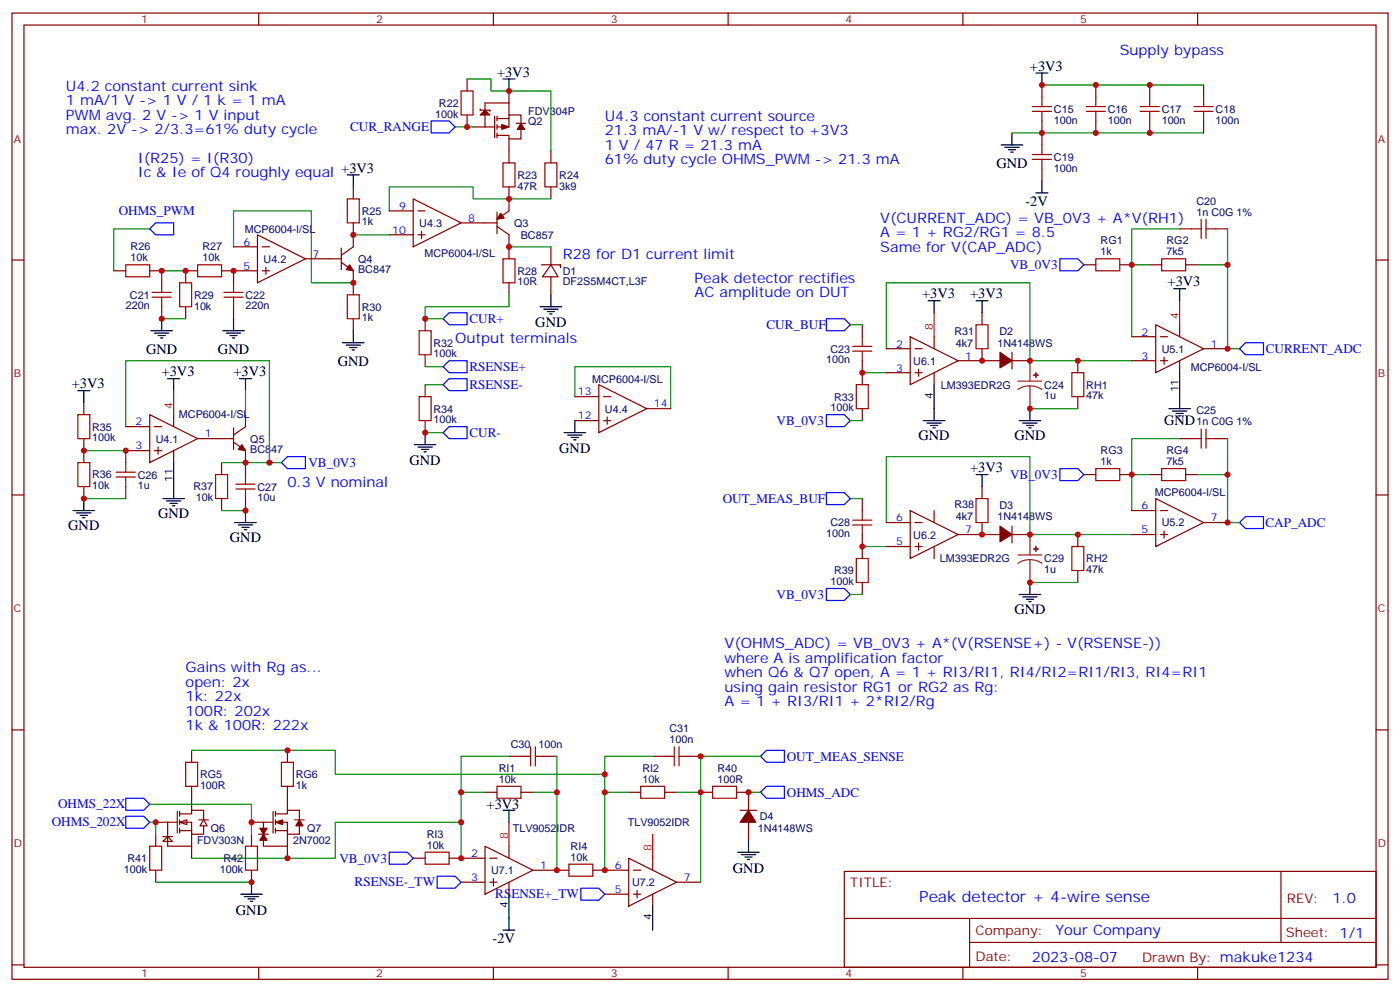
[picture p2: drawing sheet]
<svg xmlns="http://www.w3.org/2000/svg" width="412mm" height="292mm" viewBox="0 0 412 292" stroke-linecap="round" stroke-linejoin="round" font-family="sans-serif">
<g fill="none" stroke="#870000" stroke-width=".35">
<path d="M3.5 3.8h405.4v284.4h-405.4zM7.1 7.4h398.2v277.3h-398.2zM76.2 3.8v3.6M145.3 3.8v3.6M214.5 3.8v3.6M283.6 3.8v3.6M352.8 3.8v3.6M306.9 25v3.5M306.9 35.6v7.1M104.1 55v3.5M149.9 55v7.1l-3.5 2.4M149.9 44.4v3.5"/>
<path d="M306.9 49.7v3.5M3.5 76.5h3.6M33.5 79.7h3.5M44.1 79.7h3.5v3.5M54.7 79.7h3.5M65.3 79.7h3.5v3.5M97 76.2h3.5M100.5 77.2l3.6 2.5v7M100.5 73v6.3M104.1 65.6v7l-3.6 2.5M142.9 65.6h3.5M146.4 62.4v6.4"/>
<path d="M146.4 66.6l3.5 2.5v3.5M405.3 76.5h3.6M47.6 90.3v3.5M68.8 90.3v3.5M104.1 93.8v3.5M125.2 93.8v3.5M24.7 118.5v3.5M125.2 104.4v3.5M125.2 113.2v3.5M24.7 129.1v7M37 132.6v3.5M65.3 129.1h3.5"/>
<path d="M68.8 125.9v6.4M68.8 130.1l3.5 2.5v7.1M72.3 122v3.6l-3.5 2.4M125.2 123.8v3.5M3.5 145.7h3.6M24.7 143.2v3.5M37 143.2v3.5M72.3 146.7v3.5M254 146.7v3.5M254 157.3v3.5M289.3 153.8v3.5h5.3M289.3 143.2v3.5"/>
<path d="M298.1 157.3h5.3M298.1 154.8v5M317.5 157.3v3.5M405.3 145.7h3.6M317.5 167.9v3.5M3.5 214.8h3.6M405.3 214.8h3.6M56.4 220.8v3.5M56.4 231.4v3.5M84.7 220.8v3.5M84.7 231.4v3.5M142.9 233.2h3.5"/>
<path d="M149.9 222.6h3.6M153.5 233.2h3.5M160.5 222.6h3.5M185.2 233.2h3.5M192.3 222.6h3.5M195.8 233.2h3.5M202.8 222.6h3.6M206.4 233.2h3.5M217 233.2h3.5v5.2M218 238.4h5M121.7 252.6h3.5M132.3 252.6h10.6"/>
<path d="M135.8 259.6h7.1M142.9 249l14.1 7.1-14.1 7zM144.3 252.6h2.1M144.3 259.6h2.1M145.3 258.6v2.1M149.9 249v3.6M149.9 259.6v3.5M157 256.1h10.6M174.6 256.1h10.6M185.2 252.6l14.1 7-14.1 7.1zM186.6 256.1h2.1M192.3 252.6v3.5"/>
<path d="M199.3 259.6h7.1M220.5 242v5.3M248.7 256.4h156.6v28.3h-156.6zM377.3 256.5v20.8M178.2 263.1h7M186.6 263.1h2.1M187.7 262.1v2.1M192.3 263.1v3.6M248.7 270.3h156.5M285.6 277.3h119.6M285.6 270.3v14.1M3.5 284h3.6"/>
<path d="M76.2 284.7v3.5M145.3 284.7v3.5M214.5 284.7v3.5M283.6 284.7v3.5M352.8 284.7v3.5M405.3 284h3.6"/>
</g>
<g fill="none" stroke="#000" stroke-width=".35">
<path d="M148.2 23.2h3.5M149.9 23.2v3.6M298.1 39.1v3.6M305.2 21.5h3.5M306.9 21.5v3.5M102.3 51.5h3.5M104.1 51.5v3.5M294.9 42.7h6.4M296 43.4h4.2M297 44.1h2.2M297.7 44.8h.7M305.2 56.8h3.5"/>
<path d="M306.9 53.2v3.6M44.4 97.3h6.4M45.5 98h4.2M46.6 98.7h2.1M47.3 99.4h.7M47.6 93.8v3.5M65.6 97.3h6.4M66.7 98h4.2M67.7 98.7h2.1M68.4 99.4h.7M68.8 93.8v3.5M104.1 97.3v3.6"/>
<path d="M22.9 115h3.6M24.7 115v3.5M70.6 111.4h3.5M72.3 111.4v3.6M100.9 100.9h6.3M102 101.6h4.2M103 102.3h2.1M103.7 103h.7M122.1 130.8h6.3M123.1 131.6h4.3M124.2 132.3h2.1M124.9 133h.7"/>
<path d="M125.2 127.3v3.5M272 123.8h6.3M273 124.5h4.3M274.1 125.2h2.1M274.8 125.9h.7M275.2 120.3v3.5M287.5 139.7h3.5M289.3 139.7v3.5M21.5 150.2h6.4M22.6 151h4.2M23.6 151.7h2.2M24.3 152.4h.7"/>
<path d="M24.7 146.7v3.5M69.1 153.8h6.4M70.2 154.5h4.2M71.3 155.2h2.1M72 155.9h.7M72.3 150.2v3.6M300.2 174.9h6.4M301.3 175.6h4.2M302.3 176.4h2.1M303 177.1h.7M303.4 171.4v3.5M148.2 238.4h3.5"/>
<path d="M149.9 238.4v3.6M217.3 250.8h6.4M218.4 251.5h4.2M219.4 252.2h2.1M220.1 252.9h.7M220.5 247.3v3.5M148.2 273.7h3.5M149.9 263.1v10.6M192.3 266.7v7"/>
</g>
<path d="M44.1 67.3l1.8-1.7h5.3v3.5h-5.3zM82.9 136.1l1.8-1.7h5.3v3.5h-5.3zM243.4 173.2h5.3l1.8 1.7-1.8 1.8h-5.3zM37 234.9h5.3l1.8 1.8-1.8 1.7h-5.3zM224 233.2l1.8-1.8h5.3v3.5h-5.3zM37 240.2h5.3l1.8 1.8-1.8 1.7h-5.3zM114.7 250.8h5.2l1.8 1.8-1.8 1.7h-5.2zM128.8 257.8h5.3l1.7 1.8-1.7 1.8h-5.3zM171.1 261.4h5.3l1.8 1.7-1.8 1.8h-5.3z" fill="none" stroke="#00f" stroke-width=".35"/>
<g fill="none" stroke="#a10000" stroke-width=".35">
<path d="M304.1 31.4h5.6M304.1 32.8h5.6M306.9 28.5v2.9M306.9 32.8v2.8M102.3 58.5h3.5v7.1h-3.5zM148.2 47.9h3.5v7.1h-3.5zM304.1 45.5h5.6M304.1 46.9h5.6M306.9 42.7v2.8M306.9 46.9v2.8M37 77.9h7.1v3.6h-7.1zM58.2 77.9h7.1v3.6h-7.1z"/>
<path d="M44.8 87.5h5.6M44.8 86h5.6M47.6 83.2v2.8M47.6 87.5v2.8M66 87.5h5.6M66 86h5.6M68.8 83.2v2.8M68.8 87.5v2.8M102.3 86.7h3.5v7.1h-3.5zM123.5 97.3h3.5v7.1h-3.5zM123.5 116.7h3.5v7.1h-3.5zM22.9 136.1h3.6v7.1h-3.6z"/>
<path d="M22.9 122h3.6v7.1h-3.6zM34.2 139h5.7M37 136.1v2.9M72.3 139.7v2.8M34.2 140.4h5.7M37 140.4v2.8M69.5 143.9h5.6M69.5 142.5h5.6M72.3 143.9v2.8M251.2 153.1h5.6M251.2 154.5h5.6M254 150.2v2.9"/>
<path d="M254 154.5v2.8M287.5 146.7h3.5v7.1h-3.5zM315.7 160.8h3.6v7.1h-3.6zM156.3 219.7v5.7M157.7 219.7v5.7M198.6 219.7v5.7M200 219.7v5.7M54.7 224.3h3.5v7.1h-3.5zM82.9 224.3h3.5v7.1h-3.5zM146.4 231.4h7.1v3.5h-7.1zM153.5 222.6h2.8M157.7 222.6h2.8"/>
<path d="M188.7 231.4h7.1v3.5h-7.1zM195.8 222.6h2.8M200 222.6h2.8M209.9 231.4h7.1v3.5h-7.1zM125.2 250.8h7.1v3.5h-7.1zM167.6 254.3h7v3.5h-7z"/>
</g>
<g fill="none" stroke="#008700" stroke-width=".35">
<path d="M298.1 39.1h24.7M306.9 25h47.6M149.9 58.5h-10.6v-3.5h-24.6v7.1M44.1 67.3h-10.6v12.4M68.8 72.6v-10.5h22.9v21.1h12.4M104.1 69.1h10.6M125.2 107.9h5.3M125.2 113.2h5.3M24.7 132.6h12.3M37 125.6v-19.4h42.4v29.9M72.3 136.1h10.6M125.2 127.3h5.3"/>
<path d="M24.7 146.7h12.3M250.5 146.7h3.5M261.1 153.8v-19.4h42.3v22.9h30M254 160.8h7.1M303.4 171.4h14.1M142.9 233.2h-7.1v19.4M157 233.2h7v22.9M164 222.6v10.6M185.2 233.2h-7v22.9M206.4 222.6v10.6h-7.1M206.4 233.2v26.4M220.5 233.2h3.5"/>
</g>
<path d="M303.4 157.3v6M299.9 163.3h7M303.4 164.7l-1.9 .2-1.6 .9M303.4 164.7l1.8 .3 1.7 .8M303.4 164.7v6.7" fill="none" stroke="#8c2424" stroke-width=".35"/>
<g fill="#8c2424" stroke="#8c2424" stroke-width=".35">
<path d="M304.4 161.5l1.5 .1z"/>
<path d="M305.1 160.8l.1 1.4z"/>
</g>
<g fill="#870000" stroke="#870000" stroke-width=".35">
<path d="M294.6 154.8l3.5 2.5-3.5 2.1z"/>
<path d="M103 77.9l1.1 1.8-2.1-.4z"/>
<path d="M147.5 62.8l1 1.4-2.1 .3z"/>
<path d="M220.5 238.4l2.1 3.6h-4.6z"/>
<path d="M71.3 130.8l1 1.8-2.1-.3z"/>
</g>
<path d="M149.9 242v7M192.3 245.5v7.1" fill="none" stroke="#f00" stroke-width=".35"/>
<g fill="#fff" stroke="#870000" stroke-width=".35">
<path d="M52.9 242l2.1-.7v1.4z"/>
<path d="M60 241.3l1 1.7h-2.1z"/>
</g>
<g fill="none" stroke="#870000" stroke-width=".35">
<path d="M137.6 23.2v3.6M137.6 33.8v3.6M139.3 37.4h6.4M141.5 32.1v.3h2.8v.4M145.7 34.2v6.3M146.4 34.9h3.5M146.4 34.2v1.4M146.4 36.7v1.4M146.4 39.1v1.4M149.9 26.8v7M149.9 30.3h-7v7.1M152 36.3h2.9"/>
<path d="M153.5 38.1v2.8h-3.6v-1.1h-3.5M153.5 36.3v-2.5h-3.6v3.6h-3.5M322.8 25v3.5M322.8 35.6v3.5M338.7 25v3.5M338.7 35.6v3.5M354.5 25v3.5M354.5 35.6v3.5M121.7 58.5l14.1 7.1-14.1 7zM149.9 40.9v3.5M162.3 44.4v3.5M162.3 55v3.5"/>
<path d="M54.7 79.7v3.5M68.8 72.6h7M68.8 79.7h7M75.8 69.1l14.2 7.1-14.2 7zM77.3 72.6h2.1M77.3 79.7h2.1M78.3 78.6v2.2M90 76.2h7M114.7 62.1h7M114.7 69.1h7M123.1 62.1h2.1M123.1 69.1h2.1"/>
<path d="M124.2 68.1v2.1M135.8 65.6h7.1M149.9 72.6v3.6M159.5 77.9h5.6v.7v-.7M162.3 77.9l2.1 3.6h-4.6zM162.3 72.6v5.3M319.3 77.9h3.5M329.8 77.9h3.6M338.7 77.9h3.5M347.5 67.3h3.5M349.2 77.9h3.6M358.1 67.3h3.5"/>
<path d="M54.7 90.3v3.5M149.9 83.2v3.5M162.3 81.5v5.2M254 95.6v3.5M268.1 99.1l14.1 7.1-14.1 7zM275.2 99.1v3.5M289.3 92v3.6M333.4 99.1h7M340.4 95.6l14.1 7-14.1 7.1zM341.8 99.1h2.2M347.5 95.6v3.5M169.3 116.7h7.1"/>
<path d="M176.4 113.2l14.1 7.1-14.1 7zM177.8 116.7h2.1M254 106.2v7M261.1 109.7h7M261.1 102.6h7M269.5 109.7h2.1M269.5 102.6h2.1M270.6 108.6v2.1M275.2 109.7v3.5M282.2 106.2h12.4M289.3 102.6v3.6M298.1 106.2h5.3"/>
<path d="M298.1 103.7v4.9M317.5 106.2v3.5M317.5 116.7v3.6M333.4 106.2h7M341.8 106.2h2.2M342.9 105.1v2.1M347.5 106.2v3.5M354.5 102.6h7.1M37 125.6h7.1M37 132.6h7.1M44.1 122l14.1 7.1-14.1 7zM45.5 125.6h2.1"/>
<path d="M45.5 132.6h2.1M46.6 131.6v2.1M51.2 122v3.6M51.2 132.6v3.5M58.2 129.1h7.1M65.3 136.1v3.6M169.3 123.8h7.1M177.8 123.8h2.1M178.9 122.7v2.1M190.5 120.3h7.1M254 120.3v3.5M319.3 139.7h3.5"/>
<path d="M329.8 139.7h3.6M338.7 139.7h3.5M347.5 129.1h3.5M349.2 139.7h3.6M358.1 129.1h3.5M65.3 146.7v3.5M261.1 153.8h7M268.1 150.2l14.1 7.1-14.1 7.1zM269.5 153.8h2.1M270.6 159.8v2.1M275.2 150.2v3.6M282.2 157.3h7.1"/>
<path d="M333.4 157.3h7M333.4 150.2h7M340.4 146.7l14.1 7.1-14.1 7zM341.8 157.3h2.2M341.8 150.2h2.2M342.9 156.2v2.2M354.5 153.8h7.1M254 160.8v3.6M254 171.4v3.5M261.1 160.8h7M269.5 160.8h2.1M275.2 160.8v3.6"/>
<path d="M52.2 238.8v6.3M52.9 239.5h3.5v-1.1h3.6v2.9M52.9 238.8v1.4M56.4 234.9v3.5M80.4 238.8v6.3M81.1 239.5h3.6v-1.1h3.5v2.9M81.1 238.8v1.4M84.7 234.9v3.5M45.9 242h6.3M45.9 245.5v3.5M45.9 256.1v3.5M48 246.2h2.8"/>
<path d="M49.4 246.2l1.4 1.4h-2.8zM49.4 242v7h7M52.9 242h3.5v3.5h3.6v-2.5M52.9 244.4h3.5M52.9 241.3v1.4M52.9 243.7v1.4M56.4 245.5v7.1M58.6 241.3h2.8M74.1 242h3.5M74.1 245.5v3.5M74.1 256.1v3.5M76.2 245.5h2.8"/>
<path d="M80.4 242h-2.8v7h7.1v-3.5M81.1 242h3.6v3.5h3.5v-3.5M81.1 244.4h3.6M81.1 241.3v1.4M81.1 243.7v1.4M84.7 249v3.6M86.8 241.3h2.8"/>
</g>
<g fill="none" stroke="#008700" stroke-width=".35">
<path d="M134.1 37.4h5.2M137.6 23.2h7v3.6h17.7v17.6M322.8 39.1h31.7M149.9 58.5h12.4M47.6 79.7h7.1M149.9 72.6h12.4M338.7 77.9h-5.3v21.2M347.5 67.3h-14.1v10.6M352.8 77.9h8.8M361.6 67.3v35.3h3.5M47.6 93.8h7.1M149.9 86.7v3.6h-24.7v3.5h5.3"/>
<path d="M250.5 95.6h3.5M72.3 115v7M169.3 116.7v-8.8h28.3v12.4M254 109.7h7.1M261.1 102.6v-19.4h42.3v23h30M65.3 136.1h7M250.5 123.8h3.5M303.4 120.3h14.1M338.7 139.7h-5.3v10.5M347.5 129.1h-14.1v10.6M352.8 139.7h8.8v14.1h3.5M361.6 129.1v10.6"/>
<path d="M65.3 150.2h7M250.5 174.9h3.5M44.1 236.7h30v8.8M56.4 220.8h42.4v7.1h79.4v5.3M149.9 222.6h-14.1v10.6M192.3 222.6h-14.1v5.3M206.4 222.6h17.6M44.1 242h1.8v3.5M45.9 259.6h28.2M135.8 242h-37v10.6h-42.4"/>
</g>
<g fill="none" stroke="#a10000" stroke-width=".35">
<path d="M135.8 26.8h3.5v7h-3.5zM320 31.4h5.6M320 32.8h5.6M322.8 28.5v2.9M322.8 32.8v2.8M335.8 31.4h5.7M335.8 32.8h5.7M338.7 28.5v2.9M338.7 32.8v2.8M351.7 31.4h5.7M351.7 32.8h5.7M354.5 28.5v2.9"/>
<path d="M354.5 32.8v2.8M160.5 47.9h3.5v7.1h-3.5zM148.2 76.2h3.5v7h-3.5zM322.8 76.2h7v3.5h-7zM342.2 76.2h7v3.5h-7zM351 67.3h2.8M353.8 64.5v5.7M355.2 64.5v5.7M355.2 67.3h2.9M52.9 83.2h3.5v7.1h-3.5zM254 99.1v2.8M287.5 95.6h3.5v7h-3.5z"/>
<path d="M251.2 101.9h5.6M251.2 103.3h5.6M252.2 113.2h3.6v7.1h-3.6zM254 103.3v2.9M315.7 109.7h3.6v7h-3.6zM63.5 139.7h3.5v7h-3.5zM322.8 137.9h7v3.5h-7zM342.2 137.9h7v3.5h-7zM351 129.1h2.8M353.8 126.3v5.6M355.2 129.1h2.9M355.2 126.3v5.6"/>
<path d="M252.2 164.4h3.6v7h-3.6zM44.1 249h3.5v7.1h-3.5zM72.3 249h3.5v7.1h-3.5z"/>
</g>
<g fill="none" stroke="#000" stroke-width=".35">
<path d="M159.1 90.3h6.4M160.2 91h4.2M161.2 91.7h2.1M161.9 92.4h.7M162.3 86.7v3.6M273.4 88.5h3.5M275.2 88.5v3.5M287.5 88.5h3.5M289.3 88.5v3.5M345.7 85h3.5M347.5 85v3.5M49.4 111.4h3.5"/>
<path d="M51.2 111.4v3.6M275.2 113.2v7.1M347.5 109.7v10.6M51.2 136.1v10.6M166.2 127.3h6.3M167.2 128h4.2M168.3 128.7h2.1M169 129.4h.7M169.3 123.8v3.5M300.2 123.8h6.4M301.3 124.5h4.2M302.3 125.2h2.1"/>
<path d="M303 125.9h.7M303.4 120.3v3.5M344.3 120.3h6.4M345.4 121h4.2M346.4 121.7h2.1M347.1 122.4h.7M48 146.7h6.3M49 147.4h4.3M50.1 148.1h2.1M50.8 148.8h.7M74.1 259.6v3.5M70.9 263.1h6.4"/>
<path d="M72 263.8h4.2M73 264.5h2.1M73.7 265.3h.7"/>
</g>
<g fill="#870000" stroke="#870000" stroke-width=".35">
<path d="M147.8 36.7l2.1 .7-2.1 .7z"/>
<path d="M153.5 36.3l1 1.8h-2.1z"/>
<path d="M141.5 33.8l1.4-1.4 1.4 1.4z"/>
<path d="M81.1 242l2.2-.7v1.4z"/>
<path d="M88.2 241.3l1.1 1.7h-2.2z"/>
<path d="M77.6 245.5l1.1 1.8h-2.1z"/>
<path d="M76.6 243.7h2.1l-1.1 1.8z"/>
<path d="M294.6 103.7l3.5 2.5-3.5 2.1z"/>
</g>
<g fill="none" stroke="#00f" stroke-width=".35">
<path d="M127 35.6h5.3l1.8 1.8-1.8 1.7h-5.3zM312.2 76.2h5.3l1.8 1.7-1.8 1.8h-5.3zM130.5 93.8l1.8-1.8h5.3v3.6h-5.3zM243.4 93.8h5.3l1.8 1.8-1.8 1.7h-5.3zM130.5 113.2l1.8-1.8h5.3v3.6h-5.3zM130.5 107.9l1.8-1.7h5.3v3.5h-5.3zM365.1 102.6l1.8-1.7h5.3v3.5h-5.3zM130.5 127.3l1.8-1.7h5.3v3.5h-5.3zM243.4 122h5.3l1.8 1.8-1.8 1.8h-5.3zM312.2 137.9h5.3l1.8 1.8-1.8 1.7h-5.3zM243.4 145h5.3l1.8 1.7-1.8 1.8h-5.3zM365.1 153.8l1.8-1.8h5.3v3.5h-5.3z"/>
<path d="M224 222.6l1.8-1.8h5.3v3.5h-5.3z"/>
</g>
<path d="M299.9 112.1h7M303.4 113.6l-1.9 .2-1.6 .8M303.4 113.6l1.8 .2 1.7 .8M303.4 106.2v5.9M303.4 113.6v6.7" fill="none" stroke="#8c2424" stroke-width=".35"/>
<g fill="#8c2424" stroke="#8c2424" stroke-width=".35">
<path d="M304.4 110.4h1.5z"/>
<path d="M305.1 109.7l.1 1.4z"/>
</g>
<path d="M275.2 92v7.1M347.5 88.5v7.1M51.2 115v7" fill="none" stroke="#f00" stroke-width=".35"/>
<g fill="#c00">
<circle cx="303.4" cy="171.4" r=".88"/>
<circle cx="303.4" cy="157.3" r=".88"/>
<circle cx="125.2" cy="93.8" r=".88"/>
<circle cx="104.1" cy="69.1" r=".88"/>
<circle cx="104.1" cy="83.2" r=".88"/>
<circle cx="135.8" cy="252.6" r=".88"/>
<circle cx="164" cy="256.1" r=".88"/>
<circle cx="178.2" cy="256.1" r=".88"/>
<circle cx="306.9" cy="39.1" r=".88"/>
<circle cx="125.2" cy="127.3" r=".88"/>
<circle cx="206.4" cy="233.2" r=".88"/>
<circle cx="220.5" cy="233.2" r=".88"/>
<circle cx="306.9" cy="25" r=".88"/>
<circle cx="24.7" cy="132.6" r=".88"/>
<circle cx="24.7" cy="146.7" r=".88"/>
<circle cx="72.3" cy="136.1" r=".88"/>
<circle cx="79.4" cy="136.1" r=".88"/>
<circle cx="164" cy="233.2" r=".88"/>
<circle cx="47.6" cy="79.7" r=".88"/>
<circle cx="54.7" cy="79.7" r=".88"/>
<circle cx="47.6" cy="93.8" r=".88"/>
<circle cx="137.6" cy="37.4" r=".88"/>
<circle cx="317.5" cy="157.3" r=".88"/>
<circle cx="303.4" cy="120.3" r=".88"/>
<circle cx="303.4" cy="106.2" r=".88"/>
<circle cx="317.5" cy="106.2" r=".88"/>
<circle cx="72.3" cy="150.2" r=".88"/>
<circle cx="289.3" cy="106.2" r=".88"/>
<circle cx="289.3" cy="157.3" r=".88"/>
<circle cx="149.9" cy="26.8" r=".88"/>
<circle cx="149.9" cy="58.5" r=".88"/>
<circle cx="135.8" cy="242" r=".88"/>
<circle cx="74.1" cy="259.6" r=".88"/>
<circle cx="74.1" cy="242" r=".88"/>
<circle cx="45.9" cy="242" r=".88"/>
<circle cx="84.7" cy="252.6" r=".88"/>
<circle cx="84.7" cy="220.8" r=".88"/>
<circle cx="37" cy="132.6" r=".88"/>
<circle cx="68.8" cy="79.7" r=".88"/>
<circle cx="333.4" cy="139.7" r=".88"/>
<circle cx="361.6" cy="139.7" r=".88"/>
<circle cx="361.6" cy="77.9" r=".88"/>
<circle cx="178.2" cy="233.2" r=".88"/>
<circle cx="178.2" cy="227.9" r=".88"/>
<circle cx="206.4" cy="222.6" r=".88"/>
<circle cx="322.8" cy="25" r=".88"/>
<circle cx="322.8" cy="39.1" r=".88"/>
<circle cx="254" cy="109.7" r=".88"/>
<circle cx="254" cy="160.8" r=".88"/>
<circle cx="149.9" cy="72.6" r=".88"/>
<circle cx="135.8" cy="233.2" r=".88"/>
<circle cx="361.6" cy="102.6" r=".88"/>
<circle cx="361.6" cy="153.8" r=".88"/>
<circle cx="333.4" cy="77.9" r=".88"/>
<circle cx="338.7" cy="39.1" r=".88"/>
<circle cx="338.7" cy="25" r=".88"/>
</g>
<text font-size="4.6" fill="#00f" x="270.8" y="265.5">Peak detector + 4-wire sense</text>
<g font-size="4.2" fill="#00f">
<text x="329.8" y="16.2">Supply bypass</text>
<text x="19.4" y="26.8">U4.2 constant current sink</text>
<text x="19.4" y="31">1 mA/1 V -&gt; 1 V / 1 k = 1 mA</text>
<text x="19.4" y="35.2">PWM avg. 2 V -&gt; 1 V input</text>
<text x="178.2" y="35.6">U4.3 constant current source</text>
<text x="19.4" y="39.5">max. 2V -&gt; 2/3.3=61% duty cycle</text>
<text x="178.2" y="39.8">21.3 mA/-1 V w/ respect to +3V3</text>
<text x="40.6" y="47.9">I(R25) = I(R30)</text>
<text x="178.2" y="44.1">1 V / 47 R = 21.3 mA</text>
<text x="40.6" y="52.2">Ic &amp; Ie of Q4 roughly equal</text>
<text x="178.2" y="48.3">61% duty cycle OHMS_PWM -&gt; 21.3 mA</text>
<text x="259.3" y="65.6">V(CURRENT_ADC) = VB_0V3 + A*V(RH1)</text>
<text x="259.3" y="69.8">A = 1 + RG2/RG1 = 8.5</text>
<text x="165.8" y="76.2">R28 for D1 current limit</text>
<text x="259.3" y="74">Same for V(CAP_ADC)</text>
<text x="204.6" y="83.2">Peak detector rectifies</text>
<text x="204.6" y="87.5">AC amplitude on DUT</text>
<text x="134.1" y="100.9">Output terminals</text>
<text x="84.7" y="143.2">0.3 V nominal</text>
<text x="213.4" y="190.8">V(OHMS_ADC) = VB_0V3 + A*(V(RSENSE+) - V(RSENSE-))</text>
<text x="54.7" y="197.9">Gains with Rg as...</text>
<text x="213.4" y="195.1">where A is amplification factor</text>
<text x="54.7" y="202.1">open: 2x</text>
<text x="213.4" y="199.3">when Q6 &amp; Q7 open, A = 1 + RI3/RI1, RI4/RI2=RI1/RI3, RI4=RI1</text>
<text x="213.4" y="203.5">using gain resistor RG1 or RG2 as Rg:</text>
<text x="54.7" y="206.3">1k: 22x</text>
<text x="213.4" y="207.8">A = 1 + RI3/RI1 + 2*RI2/Rg</text>
<text x="54.7" y="210.6">100R: 202x</text>
<text x="54.7" y="214.8">1k &amp; 100R: 222x</text>
<text x="392.5" y="265.7">1.0</text>
<text x="310.9" y="275.3">Your Company</text>
<text x="304" y="283.1">2023-08-07</text>
</g>
<g font-size="4.2">
<text x="146.4" y="22.5">+3V3</text>
<text x="303.4" y="20.8">+3V3</text>
<text x="100.5" y="50.8">+3V3</text>
<text x="293.5" y="49.4">GND</text>
<text x="302.1" y="60.6">-2V</text>
<text x="271.6" y="87.8">+3V3</text>
<text x="285.8" y="87.8">+3V3</text>
<text x="344" y="84.3">+3V3</text>
<text x="157.7" y="96.3">GND</text>
<text x="43" y="104.1">GND</text>
<text x="64.2" y="104.1">GND</text>
<text x="99.5" y="107.6">GND</text>
<text x="47.6" y="110.7">+3V3</text>
<text x="68.8" y="110.7">+3V3</text>
<text x="21.2" y="114.3">+3V3</text>
<text x="342.9" y="125.2">GND</text>
<text x="270.6" y="129.4">GND</text>
<text x="298.8" y="129.4">GND</text>
<text x="120.6" y="136.9">GND</text>
<text x="164.7" y="133.4">GND</text>
<text x="285.8" y="139">+3V3</text>
<text x="20.1" y="155.9">GND</text>
<text x="46.6" y="152.4">GND</text>
<text x="67.7" y="159.4">GND</text>
<text x="298.8" y="180.6">GND</text>
<text x="143.3" y="238.1">+3V3</text>
<text x="215.9" y="256.9">GND</text>
<text x="69.5" y="269.2">GND</text>
<text x="145.1" y="277.6">-2V</text>
</g>
<g font-size="3.9" fill="#00f">
<text x="103.1" y="38.6">CUR_RANGE</text>
<text x="35" y="63.3">OHMS_PWM</text>
<text x="297.5" y="79.2">VB_0V3</text>
<text x="138.3" y="95.1">CUR+</text>
<text x="225.8" y="96.8">CUR_BUF</text>
<text x="372.9" y="103.9">CURRENT_ADC</text>
<text x="138.3" y="109.2">RSENSE+</text>
<text x="138.3" y="114.5">RSENSE-</text>
<text x="228.7" y="125.1">VB_0V3</text>
<text x="138.3" y="128.6">CUR-</text>
<text x="90.9" y="137.5">VB_0V3</text>
<text x="297.5" y="140.9">VB_0V3</text>
<text x="212.9" y="148">OUT_MEAS_BUF</text>
<text x="372.8" y="155.1">CAP_ADC</text>
<text x="228.7" y="176.2">VB_0V3</text>
<text x="231.8" y="223.8">OUT_MEAS_SENSE</text>
<text x="17.1" y="237.9">OHMS_22X</text>
<text x="231.8" y="234.5">OHMS_ADC</text>
<text x="15.2" y="243.2">OHMS_202X</text>
<text x="100" y="253.8">VB_0V3</text>
<text x="104.5" y="260.9">RSENSE-_TW</text>
<text x="145.9" y="264.4">RSENSE+_TW</text>
</g>
<g font-size="3.9" fill="#800">
<text x="250.5" y="261">TITLE:</text>
<text x="379.1" y="265.7">REV:</text>
<text x="287.4" y="275.2">Company:</text>
<text x="378.7" y="275.8">Sheet: 1/1</text>
<text x="287.4" y="282.9">Date:</text>
<text x="336.4" y="283">Drawn By: makuke1234</text>
</g>
<g font-size="3.2" fill="#800">
<text x="41.6" y="6.8">1</text>
<text x="110.8" y="6.8">2</text>
<text x="179.9" y="6.8">3</text>
<text x="249.1" y="6.8">4</text>
<text x="318.2" y="6.8">5</text>
<text x="4.1" y="41.9">A</text>
<text x="405.9" y="41.9">A</text>
<text x="4.1" y="111.1">B</text>
<text x="405.9" y="111.1">B</text>
<text x="4.1" y="180.2">C</text>
<text x="405.9" y="180.2">C</text>
<text x="4.1" y="249.4">D</text>
<text x="405.9" y="249.4">D</text>
<text x="41.6" y="287.7">1</text>
<text x="110.8" y="287.7">2</text>
<text x="179.9" y="287.7">3</text>
<text x="249.1" y="287.7">4</text>
<text x="318.2" y="287.7">5</text>
</g>
<g font-size="3.2" fill="#000080">
<text x="128.2" y="34.6">100k</text>
<text x="129.3" y="31.5">R22</text>
<text x="155.6" y="33.7">FDV304P</text>
<text x="310.4" y="33.2">C15</text>
<text x="326.3" y="33.2">C16</text>
<text x="342.2" y="33.2">C17</text>
<text x="358.1" y="33.2">C18</text>
<text x="155.6" y="36.9">Q2</text>
<text x="310.4" y="36.4">100n</text>
<text x="326.3" y="36.4">100n</text>
<text x="342.2" y="36.4">100n</text>
<text x="358.1" y="36.4">100n</text>
<text x="310.4" y="47.3">C19</text>
<text x="152.4" y="52.6">R23</text>
<text x="164.7" y="52.6">R24</text>
<text x="310.4" y="50.5">100n</text>
<text x="152.4" y="55.8">47R</text>
<text x="164.7" y="55.8">3k9</text>
<text x="106.5" y="63.2">R25</text>
<text x="352.4" y="63.5">1n C0G 1%</text>
<text x="352.4" y="60.2">C20</text>
<text x="72.1" y="68.5">MCP6004-I/SL</text>
<text x="106.5" y="66.4">1k</text>
<text x="123.5" y="66.7">U4.3</text>
<text x="151.4" y="66.8">Q3</text>
<text x="153.4" y="70.3">BC857</text>
<text x="324.2" y="71.9">RG1</text>
<text x="343.6" y="71.9">RG2</text>
<text x="38.5" y="76.9">10k</text>
<text x="38.5" y="73.7">R26</text>
<text x="59.6" y="76.9">10k</text>
<text x="59.6" y="73.7">R27</text>
<text x="77.7" y="77.3">U4.2</text>
<text x="105.5" y="77.3">Q4</text>
<text x="125" y="75.5">MCP6004-I/SL</text>
<text x="324.2" y="75.1">1k</text>
<text x="343.6" y="75.1">7k5</text>
<text x="105.5" y="80.5">BC847</text>
<text x="152.4" y="80.8">R28</text>
<text x="165.8" y="84">DF2S5M4CT,L3F</text>
<text x="165.8" y="80.9">D1</text>
<text x="38.3" y="87.9">C21</text>
<text x="57.1" y="87.9">R29</text>
<text x="72.3" y="87.9">C22</text>
<text x="152.4" y="84">10R</text>
<text x="37" y="91.1">220n</text>
<text x="57.1" y="91.1">10k</text>
<text x="72.3" y="91.1">220n</text>
<text x="106.5" y="94.6">1k</text>
<text x="106.5" y="91.5">R30</text>
<text x="281.2" y="98.5">R31</text>
<text x="294.4" y="98.4">D2</text>
<text x="127.7" y="105.2">100k</text>
<text x="127.7" y="102">R32</text>
<text x="243.4" y="106.9">100n</text>
<text x="244.6" y="103.8">C23</text>
<text x="269" y="107.4">U6.1</text>
<text x="281.5" y="102">4k7</text>
<text x="293.8" y="102">1N4148WS</text>
<text x="342.2" y="103.8">U5.1</text>
<text x="174.4" y="112.6">MCP6004-I/SL</text>
<text x="350.8" y="109.1">MCP6004-I/SL</text>
<text x="245.7" y="117.9">R33</text>
<text x="277.1" y="114.4">LM393EDR2G</text>
<text x="307.6" y="117.5">1u</text>
<text x="307.6" y="114.4">C24</text>
<text x="320" y="117.5">47k</text>
<text x="320" y="114.4">RH1</text>
<text x="52.7" y="123.1">MCP6004-I/SL</text>
<text x="127.7" y="124.6">100k</text>
<text x="127.7" y="121.4">R34</text>
<text x="178.2" y="121.4">U4.4</text>
<text x="244.6" y="121.1">100k</text>
<text x="352.4" y="125.2">1n C0G 1%</text>
<text x="352.4" y="122">C25</text>
<text x="27.2" y="129.9">100k</text>
<text x="27.2" y="126.7">R35</text>
<text x="45.9" y="130.2">U4.1</text>
<text x="73.7" y="130.3">Q5</text>
<text x="73.7" y="133.4">BC847</text>
<text x="324.2" y="136.8">1k</text>
<text x="324.2" y="133.7">RG3</text>
<text x="343.6" y="136.8">7k5</text>
<text x="343.6" y="133.7">RG4</text>
<text x="27.2" y="144">10k</text>
<text x="27.2" y="140.8">R36</text>
<text x="40.6" y="144">1u</text>
<text x="40.6" y="140.8">C26</text>
<text x="57" y="144.3">R37</text>
<text x="57.7" y="147.5">10k</text>
<text x="75.8" y="147.5">10u</text>
<text x="75.8" y="144.4">C27</text>
<text x="281.2" y="149.6">R38</text>
<text x="294.4" y="149.7">D3</text>
<text x="340.2" y="146.1">MCP6004-I/SL</text>
<text x="244.6" y="154.9">C28</text>
<text x="281.5" y="153.2">4k7</text>
<text x="293.8" y="153.1">1N4148WS</text>
<text x="342.2" y="154.9">U5.2</text>
<text x="243.4" y="158.1">100n</text>
<text x="269" y="158.5">U6.2</text>
<text x="276.8" y="165.5">LM393EDR2G</text>
<text x="307.6" y="165.5">C29</text>
<text x="320" y="165.5">RH2</text>
<text x="244.6" y="172.2">100k</text>
<text x="245.7" y="169">R39</text>
<text x="307.6" y="168.7">1u</text>
<text x="320" y="168.7">47k</text>
<text x="197.2" y="215.5">C31</text>
<text x="150.4" y="220.2">C30</text>
<text x="158.6" y="220.2">100n</text>
<text x="197.2" y="218.7">100n</text>
<text x="146.9" y="227.2">RI1</text>
<text x="189.2" y="227.2">RI2</text>
<text x="211.3" y="227.2">R40</text>
<text x="58.9" y="232.2">100R</text>
<text x="58.9" y="229.1">RG5</text>
<text x="87.1" y="232.2">1k</text>
<text x="87.1" y="229.1">RG6</text>
<text x="146.9" y="230.3">10k</text>
<text x="189.2" y="230.3">10k</text>
<text x="211.3" y="230.3">100R</text>
<text x="62.1" y="245">Q6</text>
<text x="90.5" y="245">Q7</text>
<text x="151.1" y="244.9">TLV9052IDR</text>
<text x="184.9" y="243.1">TLV9052IDR</text>
<text x="223.3" y="244.8">1N4148WS</text>
<text x="223.8" y="241.3">D4</text>
<text x="58" y="248.4">FDV303N</text>
<text x="86.4" y="248.4">2N7002</text>
<text x="125.7" y="249.7">10k</text>
<text x="125.7" y="246.6">RI3</text>
<text x="168.1" y="250.1">RI4</text>
<text x="36.5" y="256.9">100k</text>
<text x="37.6" y="253.8">R41</text>
<text x="64.7" y="256.9">100k</text>
<text x="65.8" y="253.8">R42</text>
<text x="144.7" y="257.2">U7.1</text>
<text x="168.1" y="253.3">10k</text>
<text x="186.2" y="260.8">U7.2</text>
</g>
<g font-size="3.2" fill="#00f">
<text x="117.6" y="61.7">9</text>
<text x="137.9" y="65.2">8</text>
<text x="115.6" y="68.8">10</text>
<text x="71.7" y="72.3">6</text>
<text x="92.1" y="75.8">7</text>
<text x="71.7" y="79.3">5</text>
<text x="336.3" y="98.7">2</text>
<text x="264" y="102.3">2</text>
<text x="284.3" y="105.8">1</text>
<text x="336.3" y="105.8">3</text>
<text x="356.7" y="102.3">1</text>
<text x="264" y="109.3">3</text>
<text x="170.2" y="116.4">13</text>
<text x="192.6" y="119.9">14</text>
<text x="40" y="125.2">2</text>
<text x="170.2" y="123.4">12</text>
<text x="60.3" y="128.7">1</text>
<text x="40" y="132.3">3</text>
<text x="336.3" y="149.9">6</text>
<text x="264" y="153.4">6</text>
<text x="356.7" y="153.4">7</text>
<text x="264" y="160.5">5</text>
<text x="284.3" y="157">7</text>
<text x="336.3" y="157">5</text>
<text x="138.7" y="252.2">2</text>
<text x="159.1" y="255.7">1</text>
<text x="181.1" y="255.7">6</text>
<text x="138.7" y="259.3">3</text>
<text x="181.1" y="262.8">5</text>
<text x="201.4" y="259.3">7</text>
</g>
<g font-size="3.2" fill="#f00">
<text x="347.1" y="93.8" transform="rotate(-90 347.1 93.8)">4</text>
<text x="274.8" y="97" transform="rotate(-90 274.8 97)">8</text>
<text x="50.8" y="120.3" transform="rotate(-90 50.8 120.3)">4</text>
<text x="149.6" y="246.9" transform="rotate(-90 149.6 246.9)">8</text>
<text x="191.9" y="250.4" transform="rotate(-90 191.9 250.4)">8</text>
</g>
<g font-size="3.2">
<text x="274.8" y="117.3" transform="rotate(-90 274.8 117.3)">4</text>
<text x="347.1" y="115.5" transform="rotate(-90 347.1 115.5)">11</text>
<text x="50.8" y="141.9" transform="rotate(-90 50.8 141.9)">11</text>
<text x="149.6" y="267.3" transform="rotate(-90 149.6 267.3)">4</text>
<text x="191.9" y="270.8" transform="rotate(-90 191.9 270.8)">4</text>
</g>
</svg>
